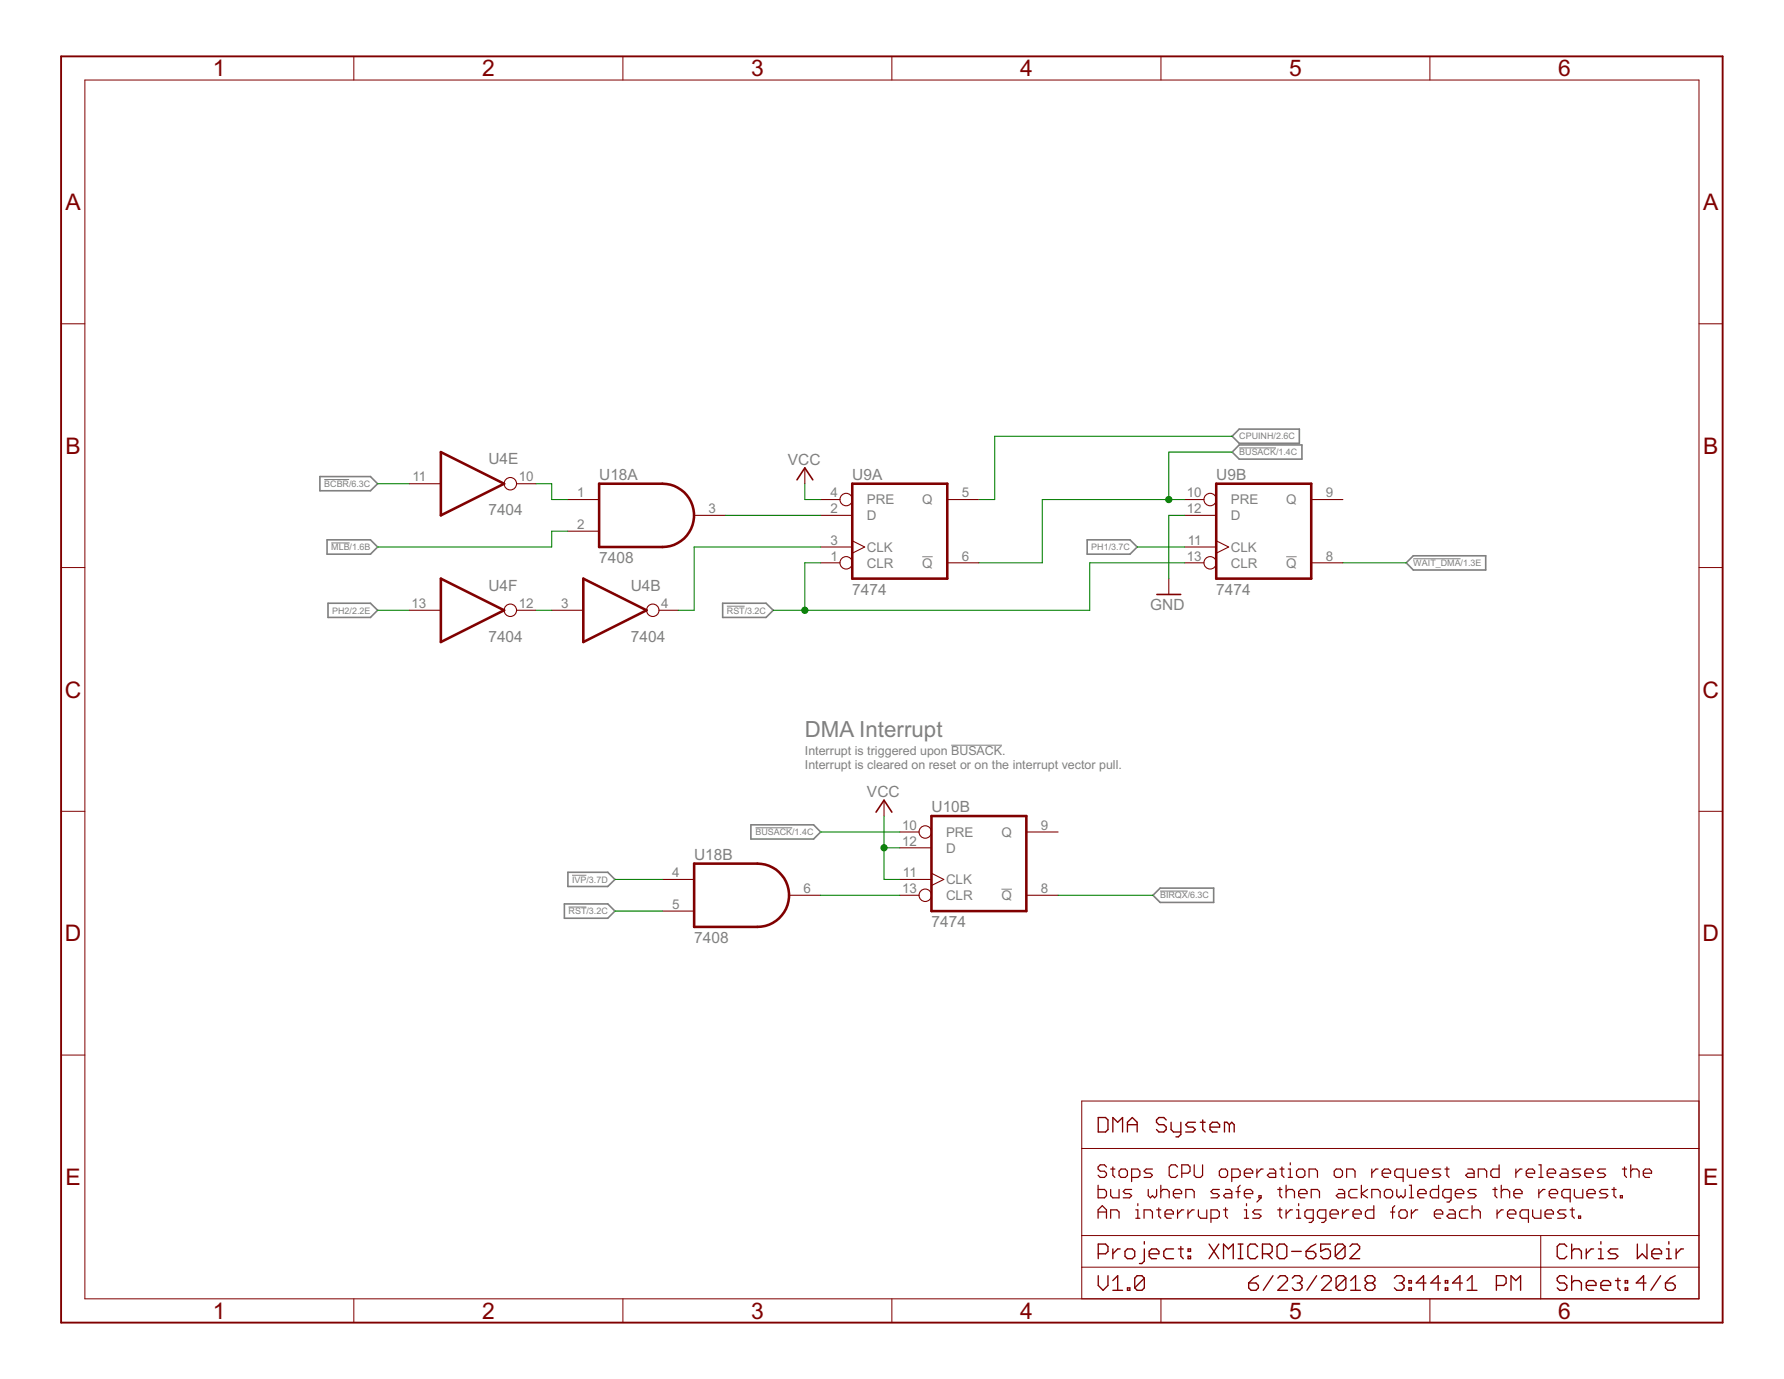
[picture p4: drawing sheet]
<svg xmlns="http://www.w3.org/2000/svg" width="279mm" height="216mm" viewBox="0 0 279 216" stroke-linecap="round" stroke-linejoin="round" font-family="sans-serif">
<g fill="none" stroke="#808080" stroke-width=".16">
<path d="M50.8 75.1h3.9M194.1 70.1h5.7M51.9 85h2.9M113.8 94.9h2.8M144.4 87.2h1.7M201.4 87.2h1.7M221.3 87.5h7.4M149 116.7h7.9M89.6 137h2.2M118.3 129.6h5.8M156.8 139.2h1.7M181.7 139.5h4.3"/>
<path d="M89 142h2.8"/>
</g>
<path d="M50.1 74.6h7.9l1.1 1.1-1.1 1.1h-7.9zM194.1 69.7h9.8v2.2h-9.8l-1.1-1.1zM194.1 67.2h9.4v2.2h-9.4l-1.1-1.1zM51.2 84.5h6.8l1.1 1.1-1.1 1.2h-6.8zM51.4 94.4h6.6l1.1 1.1-1.1 1.2h-6.6zM113.2 94.4h6.8l1.1 1.1-1.1 1.2h-6.8zM170.3 84.5h6.7l1.1 1.1-1.1 1.2h-6.7zM220.2 88.1l1.1-1.1h11.4v2.2h-11.4zM88.9 136.6h6.3l1.1 1.1-1.1 1.1h-6.3zM117.6 129.1h9.8l1.1 1.2-1.1 1.1h-9.8zM88.4 141.5h6.8l1.1 1.1-1.1 1.2h-6.8zM180.6 140.2l1.1-1.2h8.4v2.3h-8.4z" fill="none" stroke="#808080" stroke-width=".25"/>
<path d="M9.6 8.8h260.2v198.3h-260.2z" fill="none" stroke="#800000" stroke-width=".3"/>
<g fill="none" stroke="#800000" stroke-width=".16">
<path d="M13.3 12.5h252.8v190.8h-252.8zM55.4 8.8v3.7M97.6 8.8v3.7M139.7 8.8v3.7M181.8 8.8v3.7M223.9 8.8v3.7M9.6 50.7h3.7M266.1 50.7h3.7M9.6 88.9h3.7M266.1 88.9h3.7M9.6 127h3.7M266.1 127h3.7"/>
<path d="M9.6 165.2h3.7M169.4 179.8h96.7M266.1 165.2h3.7M266.1 172.4h-96.7v30.9M169.4 193.4h96.7M169.4 198.4h96.7M241.3 193.4v9.9M55.4 203.3v3.8M97.6 203.3v3.8M139.7 203.3v3.8M181.8 203.3v3.8M223.9 203.3v3.8"/>
</g>
<g fill="none" stroke="#800000" stroke-width=".21">
<path d="M172 175h1.1l.4 .3v1.5l-.4 .4h-1.1zM174.3 177.2v-2.2l.7 .7 .8-.7v2.2M176.6 177.2v-1.5l.7-.7 .8 .7v1.5M176.6 176.1h1.5M182.6 175.3l-.3-.3h-.8l-.4 .3v.4l.4 .4h.8l.3 .4v.3l-.3 .4h-.8l-.4-.4M183.4 175.7v1.1l.4 .4h1.1M184.9 175.7v1.9l-.3 .4h-.4M187.2 175.7h-1.1l-.4 .4 .4 .4h.7l.4 .3-.4 .4h-1.1M188 175.7h.7M188.4 175.3v1.5l.3 .4M189.5 176.5h1.5v-.4l-.4-.4h-.7l-.4 .4v.7l.4 .4h.7M192.5 176.1l-.3-.4h-.4v1.5"/>
<path d="M192.5 176.1v1.1M192.5 176.1l.4-.4 .4 .4v1.1M172 196.3h1.1l.4-.4v-.7l-.4-.4h-1.1v2.3M172 199.7v1.6l.8 .7 .7-.7v-1.6M174.3 195.5v1.6M175.4 195.5h-.4l-.7 .8M176.6 195.5h.7l.4 .4v.8l-.4 .4h-.7l-.4-.4v-.8zM179.2 195.5v1.9l-.4 .4h-.3M179.2 194.4v.4M180 196.3h1.5v-.4l-.4-.4h-.7l-.4 .4v.8l.4 .4h.7M183.8 195.5h-1.2l-.3 .4v.8l.3 .4h1.2M184.6 195.5h.7"/>
<path d="M184.9 195.2v1.5l.4 .4M186.1 195.5h.4v.4h-.4zM186.1 196.7h.4v.4h-.4zM189.4 194.8l1.5 2.3M190.9 194.8l-1.5 2.3M191.6 197.1v-2.3l.8 .7 .7-.7v2.3M193.9 194.8h.8M193.9 197.1h.8M194.3 194.8v2.3M197 195.2l-.4-.4h-.8l-.4 .4v1.5l.4 .4h.8l.4-.4M197.1 199.7l-.8 .4-.7 .8M197.7 196.3h1.2l.3-.4v-.7l-.3-.4h-1.2v2.3"/>
<path d="M198.5 196.3l.7 .8M199.4 199.7l-1.6 2.3M200.4 194.8h.7l.4 .4v1.5l-.4 .4h-.7l-.4-.4v-1.5zM202.3 195.9h1.5M204.6 195.9h1.1l.4 .4v.4l-.4 .4h-.8l-.3-.4zM206.1 194.8l-.8 .4-.7 .7M206.2 199.7l-1.5 2.3M208.4 194.8h-1.6v1.1l.8-.4h.4l.4 .4v.8l-.4 .4h-.8l-.4-.4M210.7 195.2l-.4-.4h-.8l-.4 .4v1.5M210.7 195.2v1.5l-.4 .4h-.8l-.4-.4M210.7 195.2l-1.6 1.5M211.4 195.2l.4-.4h.8l.3 .4v.3l-1.5 1.6h1.5"/>
<path d="M245.4 195.2l-.4-.4h-.7l-.4 .4v1.5l.4 .4h.7l.4-.4M246.1 195.9l.4-.4h.8l.4 .4v1.2M246.1 194.8v2.3M246.1 199.7v2.3M248.4 195.5v1.6M249.6 195.5h-.4l-.8 .8M250.3 195.5h.4v1.6M250.3 197.1h.8M250.7 194.4v.4M253.4 195.5h-1.2l-.3 .4 .3 .4h.8l.4 .4-.4 .4h-1.1M256.4 194.8v2.3l.8-.8 .7 .8v-2.3M258.7 196.3h1.5v-.4l-.4-.4h-.7l-.4 .4v.8l.4 .4h.7"/>
<path d="M260.1 199.7l-1.5 2.3M261 195.5h.4v1.6M261 197.1h.7M261.4 194.4v.4M262.4 199.7l-.8 .4-.8 .8M262.5 195.5v1.6M263.7 195.5h-.4l-.8 .8M174.3 200.5l.7-.8v2.3M174.3 202h1.5M176.6 201.6h.4v.4h-.4zM179.2 200.1l-.4-.4h-.7l-.4 .4v1.5M179.2 200.1v1.5l-.4 .4h-.7l-.4-.4"/>
<path d="M179.2 200.1l-1.5 1.5M195.6 200.9h1.1l.4 .4v.3l-.4 .4h-.8l-.3-.4zM200.1 200.1l.4-.4h.8l.3 .4v.4l-1.5 1.5h1.5M202.4 200.1l.4-.4h.7l.4 .4v.4l-.4 .4M203.2 200.9h.3M203.5 200.9l.4 .4v.3l-.4 .4h-.7l-.4-.4M207 200.1l.3-.4h.8l.4 .4v.4l-1.5 1.5h1.5M210.8 200.1v1.5l-.4 .4h-.8l-.3-.4M210.8 200.1l-.4-.4h-.8l-.3 .4v1.5M210.8 200.1l-1.5 1.5M211.5 202h1.6M211.5 200.5l.8-.8v2.3"/>
<path d="M214.2 200.9l-.4 .4v.3l.4 .4h.7l.4-.4v-.3l-.4-.4M214.2 200.9l-.4-.4v-.4l.4-.4h.7l.4 .4v.4l-.4 .4M214.2 200.9h.7M218.4 200.1l.4-.4h.7l.4 .4v.4l-.4 .4M219.1 200.9h.4M219.5 200.9l.4 .4v.3l-.4 .4h-.7l-.4-.4M220.7 201.6h.3v.4h-.3zM220.7 200.5h.3v.4h-.3zM223.3 200.9h-1.5l1.1-1.2v2.3M225.6 200.9h-1.5l1.1-1.2v2.3M226.4 201.6h.3v.4h-.3zM226.4 200.5h.3v.4h-.3z"/>
<path d="M229 200.9h-1.5l1.1-1.2v2.3M229.8 202h1.5M229.8 200.5l.7-.8v2.3M234.4 201.3h1.1l.4-.4v-.8l-.4-.4h-1.1v2.3M236.6 202v-2.3l.8 .8 .7-.8v2.3M245.4 200.1l-.4-.4h-.7l-.4 .4v.4l.4 .4h.7l.4 .4v.3l-.4 .4h-.7l-.4-.4M246.1 200.9l.4-.4h.8l.4 .4v1.1M248.4 201.3h1.6v-.4l-.4-.4h-.8l-.4 .4v.7l.4 .4h.8M250.7 201.3h1.5v-.4l-.3-.4h-.8l-.4 .4v.7l.4 .4h.8M253 200.5h.8M253.4 200.1v1.5l.4 .4M254.5 201.6h.4v.4h-.4z"/>
<path d="M254.5 200.5h.4v.4h-.4zM257.8 200.9h-1.5l1.1-1.2v2.3M260.8 200.9h1.2l.4 .4v.3l-.4 .4h-.8l-.4-.4z"/>
</g>
<g fill="none" stroke="#800000" stroke-width=".19">
<path d="M172 185.6v1.9h1l.3-.3v-.6l-.3-.4h-1M172 190.7v-1.3l.6-.6 .7 .6v1.3M172 189.8h1.3M173.3 182.7l-.3-.3h-.7l-.3 .3v.3l.3 .4h.7l.3 .3v.3l-.3 .3h-.7l-.3-.3M173.9 183h.7M173.9 186.2v1l.4 .3h1v-1.3M173.9 190.7v-1.3h1l.4 .4v.9M174.3 182.7v1.3l.3 .3M175.6 183h.6l.4 .4v.6l-.4 .3h-.6l-.3-.3v-.6zM177.2 184.3h1l.3-.3v-.6l-.3-.4h-1v2M177.2 186.2h-1l-.3 .4 .3 .3h.7l.3 .3-.3 .3h-1M177.9 189.4h.3v1.3"/>
<path d="M177.9 190.7h.6M178.2 188.4v.4M179.2 190.7v-1.3h1l.3 .4v.9M179.8 186.2v1l.4 .3 .3-.3 .3 .3 .3-.3v-1M180.5 183h-1l-.3 .4 .3 .3h.7l.3 .3-.3 .3h-1M181.1 189.4h.7M181.5 189.1v1.3l.3 .3M181.8 186.6l.3-.4h.7l.3 .4v.9M181.8 185.6v1.9M182.5 190.1h1.3v-.3l-.4-.4h-.6l-.3 .4v.6l.3 .3h.6M183.8 186.9h1.3v-.3l-.4-.4h-.6l-.3 .4v.6l.3 .3h.6M184.4 182.7l-.3-.3h-.7l-.3 .3v1.3l.3 .3h.7l.3-.3"/>
<path d="M184.4 189.4v1.3M185.1 183.7h1l.3-.3v-.7l-.3-.3h-1v1.9M185.4 189.4h-.3l-.7 .7M185.7 187.5v-1.3h1l.3 .4v.9M186.1 189.4v1.3M187 182.4v1.6l.4 .3h.6l.3-.3v-1.6M187 189.4h-.3l-.6 .7M187.7 189.4v1l.3 .3h1v-1.3M189.7 190.7h.9l.4-.3v-.6l-.4-.4h-.9v2M191 186.2h-1l-.3 .4 .3 .3h.6l.4 .3-.4 .3h-.9M191.3 183h.6l.4 .4v.6l-.4 .3h-.6l-.3-.3v-.6zM191.6 189.4h.7"/>
<path d="M191.9 186.2h.7l.3 .4v.9h-1l-.3-.3 .3-.3h1M191.9 189.1v1.3l.4 .3M192.9 184.3h1l.3-.3v-.6l-.3-.4h-1v2M193.6 186.6h.6M194.2 185.6l-.3 .3v1.6M194.9 183.7h1.3v-.3l-.3-.4h-.7l-.3 .4v.6l.3 .3h.7M194.9 186.9h1.3v-.3l-.3-.4h-.7l-.3 .4v.6l.3 .3h.7M194.9 189.4h.3v1.3M194.9 190.7h.6M195.2 188.4v.4M196.8 183v1.3M197.2 187.2h.3v.3h-.3z"/>
<path d="M197.5 187.5l-.7 .7M197.5 189.4h-1l-.3 .4 .3 .3h.7l.3 .3-.3 .3h-1M197.8 183h-.3l-.7 .7M198.8 183h.7l.3 .4v.9h-1l-.3-.3 .3-.3h1M200.1 186.2h.7M200.1 189.4h.7M200.4 183h.7M200.4 185.9v1.3l.4 .3M200.4 189.1v1.3l.4 .3M200.8 182.7v1.3l.3 .3M201.4 186.6l.4-.4h.6l.3 .4v.9M201.4 185.6v1.9"/>
<path d="M201.4 189.4v1.3M201.8 184.3h.6M201.8 183h.3v1.3M202.1 182.1v.3M202.4 189.4h-.3l-.7 .7M203.1 183.4l.3-.4h.6l.4 .4v.6l-.4 .3h-.6l-.3-.3zM203.1 189.4h.3v1.3M203.1 190.7h.6M203.4 186.9h1.3v-.3l-.3-.4h-.7l-.3 .4v.6l.3 .3h.7M203.4 188.4v.4M205 184.3v-1.3h1l.3 .4v.9M205.4 187.5v-1.3h.9l.4 .4v.9"/>
<path d="M205.7 190.7h-1l-.3-.3v-.6l.3-.4h1v1.7l-.3 .3h-.4M207.6 190.7h-.9l-.4-.3v-.6l.4-.4h.9v1.7l-.3 .3h-.3M208.3 190.1h1.3v-.3l-.3-.4h-.7l-.3 .4v.6l.3 .3h.7M209.3 183h.6l.3 .4v.6l-.3 .3h-.6l-.3-.3v-.6zM209.6 186.2h.6l.4 .4v.9h-1l-.3-.3 .3-.3h1M210.2 189.4v1.3M210.9 184.3v-1.3h1l.3 .4v.9M211.2 189.4h-.3l-.7 .7M211.9 190.1h1.3v-.3l-.3-.4h-.7l-.3 .4v.6l.3 .3h.7M212.6 186.2h-1l-.4 .4v.6l.4 .3h1M213.2 185.6v1.9M214.2 186.2l-1 .7 1 .6"/>
<path d="M214.8 183v1.3M214.8 187.5v-1.3h1l.4 .4v.9M215.2 188.8v1.9h-1l-.4-.3v-.6l.4-.4h1M215.8 183h-.3l-.7 .7M216.5 183.7h1.3v-.3l-.4-.4h-.6l-.3 .4v.6l.3 .3h.6M217.1 186.2h.7l.3 .4v.6l-.3 .3h-.7l-.3-.3v-.6zM217.8 189.8h.6M218.4 188.8l-.3 .3v1.6M218.8 186.2v1l.3 .3 .3-.3 .4 .3 .3-.3v-1M219.4 189.4h.7l.3 .4v.6l-.3 .3h-.7l-.3-.3v-.6zM219.8 184.3h-1l-.4-.3v-.6l.4-.4h1v2M220.4 183v1l.3 .3h1v-1.3"/>
<path d="M220.7 187.5h.7M220.7 185.6h.3v1.9M221 189.4v1.3M222 186.9h1.4v-.3l-.4-.4h-.6l-.4 .4v.6l.4 .3h.6M222 189.4h-.3l-.7 .7M222.4 183.7h1.3v-.3l-.3-.4h-.7l-.3 .4v.6l.3 .3h.7M224.6 190.1h1.4v-.3l-.4-.4h-.6l-.4 .4v.6l.4 .3h.6M225.3 185.6v1.9h-1l-.3-.3v-.6l.3-.4h1M225.6 183h-1l-.3 .4 .3 .3h.7l.3 .3-.3 .3h-1M226.3 183h.6M226.6 182.7v1.3l.3 .3M226.9 189.4h.7l.3 .4v.9h-1l-.3-.3 .3-.3h1"/>
<path d="M227.3 187.5h-1l-.3-.3v-.6l.3-.4h1v1.7l-.4 .3h-.3M227.9 186.9h1.3v-.3l-.3-.4h-.7l-.3 .4v.6l.3 .3h.7M229.9 183h.6l.4 .4v.9h-1l-.3-.3 .3-.3h1M229.9 189.4h-1l-.3 .4v.6l.3 .3h1M230.5 189.8l.4-.4h.6l.3 .4v.9M230.5 188.8v1.9M231.2 186.2h-1l-.3 .4 .3 .3h.7l.3 .3-.3 .3h-1M231.5 184.3v-1.3h1l.3 .4v.9M233.8 186.2h.7M234.1 185.9v1.3l.4 .3M234.5 189.4v1.3M234.8 182.4v1.9h-1l-.3-.3v-.6l.3-.4h1"/>
<path d="M235.1 186.6l.3-.4h.7l.3 .4v.9M235.1 185.6v1.9M235.4 189.4h-.3l-.6 .7M236.1 190.1h1.3v-.3l-.3-.4h-.7l-.3 .4v.6l.3 .3h.7M237.1 186.9h1.3v-.3l-.3-.4h-.7l-.3 .4v.6l.3 .3h.7M237.4 183v1.3M238.4 183h-.3l-.7 .7M239 183.7h1.3v-.3l-.3-.4h-.6l-.4 .4v.6l.4 .3h.6M239.4 190.7h-1l-.3-.3v-.6l.3-.4h1v2M240 189.4v1l.3 .3h1v-1.3M241 182.4h.3v1.9M241 184.3h.7"/>
<path d="M241 186.2v1.3M242 186.2h-.3l-.7 .7M242 190.1h1.3v-.3l-.3-.4h-.7l-.3 .4v.6l.3 .3h.7M242.3 183.7h1.3v-.3l-.3-.4h-.7l-.3 .4v.6l.3 .3h.7M242.6 186.9h1.3v-.3l-.3-.4h-.6l-.4 .4v.6l.4 .3h.6M244.6 183h.7l.3 .4v.9h-1l-.3-.3 .3-.3h1M245.3 189.4h-1l-.4 .4 .4 .3h.6l.4 .3-.4 .3h-1M245.9 187.5h-1l-.3-.3v-.6l.3-.4h1v2M245.9 189.4h.7M246.2 189.1v1.3l.4 .3M246.6 186.2v1l.3 .3h1v-1.3M247.2 190.4h.3v.3h-.3z"/>
<path d="M247.5 183h-.9l-.4 .4 .4 .3h.6l.3 .3-.3 .3h-1M248.2 183.7h1.3v-.3l-.3-.4h-.7l-.3 .4v.6l.3 .3h.7M248.5 186.9h1.3v-.3l-.3-.4h-.6l-.4 .4v.6l.4 .3h.6M251.5 183h-1l-.3 .4 .3 .3h.6l.4 .3-.4 .3h-.9M251.8 186.2h-1l-.3 .4 .3 .3h.7l.3 .3-.3 .3h-1M252.5 186.2h.6M252.8 185.9v1.3l.3 .3M253.8 187.2h.3v.3h-.3zM254.1 183h.6M254.4 182.7v1.3l.3 .3M255.4 183.4l.3-.4h.7l.3 .4v.9M255.4 182.4v1.9"/>
<path d="M257.4 183.7h1.3v-.3l-.4-.4h-.6l-.3 .4v.6l.3 .3h.6"/>
</g>
<path d="M69 70.8l10 4.9-10 5zM93.8 75.7h9.9a5 5 0 0 1 5 5 5 5 0 0 1-5 4.9h-9.9zM133.5 75.7h14.9v14.9h-14.9zM190.5 75.7h14.9v14.9h-14.9zM69 90.6l10 4.9-10 5zM91.4 90.6l9.9 4.9-9.9 5zM108.7 135.2h9.9a5 5 0 0 1 5 5 5 5 0 0 1-5 4.9h-9.9zM145.9 127.8h14.8v14.8h-14.8z" fill="none" stroke="#800000" stroke-width=".4"/>
<g fill="none" stroke="#800000" stroke-width=".17">
<path d="M64.1 75.7h4.9M80.9 75.7h3M88.9 78.2h4.9M126 73.3v2.4M128.5 78.2h3.1M148.4 78.2h4.9M185.5 78.2h3.1M205.4 78.2h4.9M64.1 95.5h4.9M80.9 95.5h3M86.4 95.5h5M88.9 83.2h4.9"/>
<path d="M103.2 95.5h3M108.7 80.7h5M128.5 88.1h3.1M128.5 80.7h5M128.5 85.6h5M133.5 84.7l1.9 .9-1.9 1M148.4 88.1h4.9M183 90.6v2.5M185.5 88.1h3.1M185.5 80.7h5M185.5 85.6h5M190.5 84.7l1.9 .9-1.9 1"/>
<path d="M205.4 88.1h4.9M103.7 137.7h5M138.5 125.3v2.5M140.9 132.7h5M140.9 137.7h5M140.9 130.3h3.1M145.9 136.7l1.9 1-1.9 .9M160.7 130.3h5M103.7 142.6h5M123.6 140.2h4.9M140.9 140.2h3.1M160.7 140.2h5"/>
<circle cx="79.9" cy="75.7" r=".97"/>
<circle cx="132.5" cy="78.2" r=".97"/>
<circle cx="189.5" cy="78.2" r=".97"/>
<circle cx="79.9" cy="95.5" r=".97"/>
<circle cx="102.2" cy="95.5" r=".97"/>
<circle cx="132.5" cy="88.1" r=".97"/>
<circle cx="189.5" cy="88.1" r=".97"/>
<circle cx="144.9" cy="130.3" r=".97"/>
<circle cx="144.9" cy="140.2" r=".97"/>
</g>
<path d="M124.8 75.1l1.2-1.8 1.3 1.8M181.2 93.1h3.7M137.2 127.1l1.3-1.8 1.2 1.8" fill="none" stroke="#800000" stroke-width=".25"/>
<g fill="none" stroke="#008000" stroke-width=".17">
<path d="M59.1 75.7h5M83.9 75.7h2.5v2.5h2.5M126 75.7v2.5h2.5M185.5 78.2h-22.3v9.9h-9.9M193 68.3h-37.2v9.9h-2.5M193 70.8h-10v7.4M59.1 95.5h5M83.9 95.5h2.5M88.9 83.2h-2.5v2.4h-27.3M113.7 80.7h14.8M128.5 88.1h-2.5v7.4M128.5 85.6h-19.8v9.9h-2.5"/>
<path d="M178.1 85.6h7.4M185.5 80.7h-2.5v9.9M185.5 88.1h-14.8v7.4h-49.6M210.3 88.1h9.9M96.3 137.7h7.4M128.5 130.3h12.4M138.5 127.8v9.9h2.4M138.5 132.7h2.4M96.3 142.6h7.4M128.5 140.2h12.4M165.7 140.2h14.9"/>
</g>
<g fill="#008000" stroke="#008000" stroke-width=".16">
<circle cx="138.5" cy="132.7" r=".49"/>
<circle cx="183" cy="78.2" r=".49"/>
<circle cx="126" cy="95.5" r=".49"/>
</g>
<g font-size="4" fill="#800000">
<text x="33.4" y="11.9">1</text>
<text x="75.5" y="11.9">2</text>
<text x="117.6" y="11.9">3</text>
<text x="159.8" y="11.9">4</text>
<text x="201.9" y="11.9">5</text>
<text x="244" y="11.9">6</text>
<text x="10.2" y="32.9">A</text>
<text x="266.8" y="32.9">A</text>
<text x="10.2" y="71.1">B</text>
<text x="266.8" y="71.1">B</text>
<text x="10.1" y="109.2">C</text>
<text x="266.6" y="109.2">C</text>
<text x="10.1" y="147.4">D</text>
<text x="266.6" y="147.4">D</text>
<text x="10.2" y="185.5">E</text>
<text x="266.8" y="185.5">E</text>
<text x="33.4" y="206.5">1</text>
<text x="75.5" y="206.5">2</text>
<text x="117.6" y="206.5">3</text>
<text x="159.8" y="206.5">4</text>
<text x="201.9" y="206.5">5</text>
<text x="244" y="206.5">6</text>
</g>
<text font-size="3.9" fill="#808080" x="126.1" y="115.4">DMA Interrupt</text>
<g font-size="2.7" fill="#808080">
<text x="76.5" y="72.6">U4E</text>
<text x="93.8" y="75.1">U18A</text>
<text x="123.4" y="72.8">VCC</text>
<text x="133.5" y="75.1">U9A</text>
<text x="190.5" y="75.1">U9B</text>
<text x="76.5" y="80.7">7404</text>
<text x="93.8" y="88.1">7408</text>
<text x="76.5" y="92.5">U4F</text>
<text x="98.8" y="92.5">U4B</text>
<text x="133.5" y="93.1">7474</text>
<text x="180.1" y="95.6">GND</text>
<text x="190.5" y="93.1">7474</text>
<text x="76.5" y="100.5">7404</text>
<text x="98.8" y="100.5">7404</text>
<text x="135.8" y="124.8">VCC</text>
<text x="145.9" y="127.2">U10B</text>
<text x="108.7" y="134.6">U18B</text>
<text x="108.7" y="147.6">7408</text>
<text x="145.9" y="145.1">7474</text>
</g>
<g font-size="2.3" fill="#808080">
<text x="64.6" y="75.4">11</text>
<text x="81.2" y="75.4">10</text>
<text x="90.4" y="77.9">1</text>
<text x="130" y="77.9">4</text>
<text x="150.6" y="77.9">5</text>
<text x="185.9" y="77.9">10</text>
<text x="207.6" y="77.9">9</text>
<text x="90.4" y="82.8">2</text>
<text x="111" y="80.3">3</text>
<text x="130" y="80.3">2</text>
<text x="135.8" y="81.4">D</text>
<text x="135.8" y="79">PRE</text>
<text x="144.4" y="78.9">Q</text>
<text x="185.9" y="80.3">12</text>
<text x="192.8" y="81.4">D</text>
<text x="192.8" y="79">PRE</text>
<text x="201.4" y="78.9">Q</text>
<text x="130" y="87.8">1</text>
<text x="130" y="85.3">3</text>
<text x="135.8" y="88.9">CLR</text>
<text x="135.8" y="86.4">CLK</text>
<text x="144.4" y="88.9">Q</text>
<text x="150.6" y="87.8">6</text>
<text x="185.9" y="87.8">13</text>
<text x="186" y="85.3">11</text>
<text x="192.8" y="88.9">CLR</text>
<text x="192.8" y="86.4">CLK</text>
<text x="201.4" y="88.9">Q</text>
<text x="207.6" y="87.8">8</text>
<text x="64.4" y="95.2">13</text>
<text x="81.2" y="95.2">12</text>
<text x="87.9" y="95.2">3</text>
<text x="103.5" y="95.2">4</text>
<text x="141.3" y="129.9">10</text>
<text x="148.2" y="131">PRE</text>
<text x="156.8" y="131">Q</text>
<text x="163" y="129.9">9</text>
<text x="105.3" y="137.3">4</text>
<text x="141.3" y="132.4">12</text>
<text x="141.4" y="137.3">11</text>
<text x="148.2" y="133.5">D</text>
<text x="105.3" y="142.3">5</text>
<text x="125.9" y="139.8">6</text>
<text x="141.3" y="139.8">13</text>
<text x="148.2" y="140.9">CLR</text>
<text x="148.2" y="138.4">CLK</text>
<text x="156.8" y="140.9">Q</text>
<text x="163" y="139.8">8</text>
</g>
<g font-size="2.2" fill="#808080">
<text x="126.1" y="118.3">Interrupt is triggered upon BUSACK.</text>
<text x="126.1" y="120.3">Interrupt is cleared on reset or on the interrupt vector pull.</text>
</g>
<g font-size="1.6" fill="#808080">
<text x="194.1" y="71.3">BUSACK/1.4C</text>
<text x="194.1" y="68.8">CPUINH/2.6C</text>
<text x="50.8" y="76.2">BCBR/6.3C</text>
<text x="51.9" y="86.1">MLB/1.6B</text>
<text x="170.9" y="86.1">PH1/3.7C</text>
<text x="221.3" y="88.6">WAIT_DMA/1.3E</text>
<text x="52" y="96.1">PH2/2.2E</text>
<text x="113.8" y="96.1">RST/3.2C</text>
<text x="118.3" y="130.7">BUSACK/1.4C</text>
<text x="89.1" y="143.1">RST/3.2C</text>
<text x="89.6" y="138.2">IVP/3.7D</text>
<text x="181.7" y="140.7">BIRQX/6.3C</text>
</g>
</svg>
